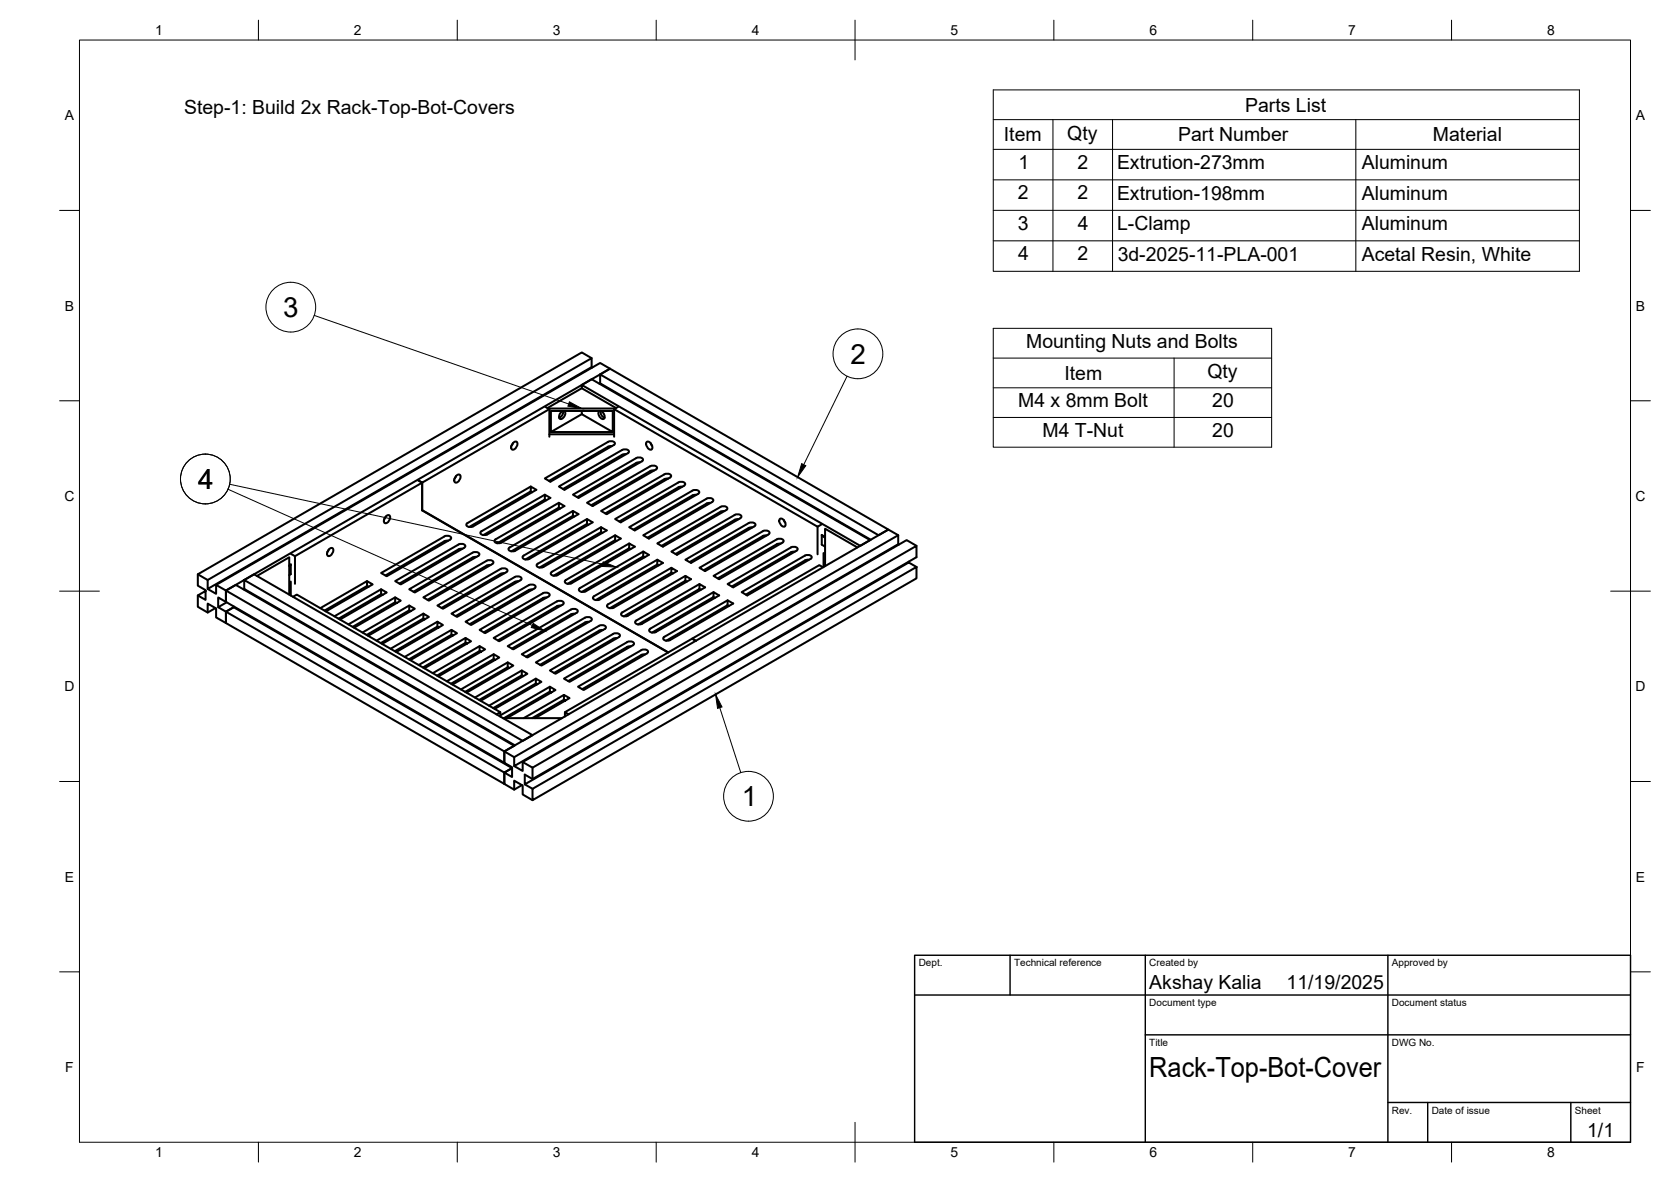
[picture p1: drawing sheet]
<svg xmlns="http://www.w3.org/2000/svg" width="420mm" height="297mm" viewBox="0 0 420 297" stroke-linecap="round" stroke-linejoin="round" font-family="sans-serif">
<!-- layer: Visible -->
<g fill="none" stroke="#000" stroke-width=".51">
<path d="M146.3 96.7l70 40.5 2.5-1.5-70-40.4-2.5 1.4v.9M146.3 97.6l8.6 4.9M146.3 97.6l-8.7 4.9M148.8 92.3v-2.3l-96.6 55.8-2.5-1.5M148.8 90l-2.5-1.4-96.6 55.7v2.9l2 1.1v2.5l-2-1.2 2-1.1M148.9 92.4l-.1-.1-96.6 55.7v-2.2M150.9 94.1l70 40.4 2.5-1.4-70-40.4-2.5 1.4v2.2l68 39.3M150.9 96.3l-.2 .1M114.7 119.6l-.4 .7M114.7 119.6l.3-.3h.6a1.32 1.32 0 0 1-1.2 1.9 1.13 1.13 0 0 1 .3-1.6zM129 111.4l-.4 .6M129 111.3l.3-.2 .6-.1a1.32 1.32 0 0 1-1.1 2 1.13 1.13 0 0 1 .2-1.7z"/>
<path d="M137.1 102.2l1 .6v7M137.9 102.7h16.8M138.1 102.8l-31.9 18.5-1.1-.6 1.1 .6-32 18.5M138.1 109.1h16.3M138.5 108.6h15.6M141.8 103.3a1.17 1.17 0 0 1-.5 1.9h-.5a1.42 1.42 0 0 1 .8-1.9 1.63 1.63 0 0 1-1 1.7M146.3 103.3v.8l7.8 4.5v-5.3h-15.6v5.3l7.8-4.5M150.8 103.3a1.17 1.17 0 0 0 .5 1.9h.5a1.42 1.42 0 0 0-.8-1.9 1.63 1.63 0 0 0 1 1.7M152.9 111l.7-.1a.73 .73 0 0 1 .9 .8l-16.1 9.4-1.4-.9 15.9-9.2M153.9 112.1l-1 .2-14.9 8.5M154.4 102.8l51.2 29.6 1-.6M155.4 102.2l-1 .6v7"/>
<path d="M156.4 113.1l-15.9 9.2 1.4 .8 15.9-9.2 .4-.4a1.2 1.2 0 0 0-1.8-.4M156.4 114.3l-14.8 8.6M157.4 114.1l-1 .2M160 115.1l-15.9 9.2 1.4 .8 15.9-9.2M160 115.1l.7-.2a.73 .73 0 0 1 .9 .8l-.2 .2M160.9 116.2l-.9 .1-14.9 8.6M162.7 111a1.32 1.32 0 0 1 1.1 2 1.32 1.32 0 0 1-1.1-2zM163.6 111.4l.4 .6M164.5 118.2l-1 .2-14.8 8.6M164.9 118l.3-.4a1.22 1.22 0 0 0-1.7-.4l-15.9 9.2 1.4 .8 15.9-9.2M167 119.2l.8-.2a.73 .73 0 0 1 .9 .8l-16.2 9.4-1.4-.8 15.9-9.2M73.2 139.2l1 .6v6.9"/>
<path d="M82.7 138.1l-.4 .7M82.7 138.1l.3-.3 .6-.1a1.32 1.32 0 0 1-1.1 2 1.13 1.13 0 0 1 .2-1.6zM97 129.8l-.4 .7M97 129.8l.3-.3h.6a1.32 1.32 0 0 1-1.2 1.9 1.13 1.13 0 0 1 .3-1.6zM106.1 128.3l61.9 35.7M106.2 121.3v6.9l61.8 35.7M111.7 134.8l.7-.2a.73 .73 0 0 1 1 .8l-.2 .2M111.7 134.8l-15.9 9.2 1.4 .8 16-9.2M112.7 135.9l-1 .1-14.8 8.6M115.3 138.1l-14.9 8.5M116.3 137.9l-1 .2M116.7 137.7l.3-.5a1.2 1.2 0 0 0-1.7-.4l-15.9 9.2 1.4 .9 15.9-9.2"/>
<path d="M118.8 138.9l-15.9 9.2 1.4 .8 15.9-9.2M118.8 138.9l.7-.2a.73 .73 0 0 1 1 .8l-.3 .2M119.8 140l-1 .1-14.8 8.6M133.5 122.3l-16 9.2-.3 .4a1.2 1.2 0 0 0 1.8 .4l15.9-9.2-1.4-.8v1.2l-15.5 8.9M133.5 123.5l.3 .2M137 124.3l-15.9 9.2-.3 .4a1.2 1.2 0 0 0 1.7 .4l15.9-9.2-1.4-.8v1.2l-15.5 9M137 125.5l.3 .2M140.5 126.4l-15.9 9.1-.3 .4a1.2 1.2 0 0 0 1.7 .5l15.9-9.2-1.4-.8v1.2l-15.4 8.9M140.5 127.6l.4 .2M144.1 128.4l-16 9.2-.3 .4a1.2 1.2 0 0 0 1.8 .4l15.9-9.2-1.4-.8v1.2l-15.5 8.9M144.1 129.6l.3 .2M147.6 130.4l-15.9 9.2-.3 .4a1.2 1.2 0 0 0 1.7 .4l15.9-9.1-1.4-.9v1.3l-15.5 8.9"/>
<path d="M147.6 131.7l.3 .2M151.1 132.5l-15.9 9.2M151.1 133.7l.4 .2M154.7 134.5l-16 9.2M154.7 135.7l.3 .3M158.2 137.8l.4 .2M158.2 136.6l-15.9 9.2M161.7 138.6l-15.9 9.2-.3 .4a1.2 1.2 0 0 0 1.8 .4M161.7 139.8l.4 .2M168 120.3l-1 .1-14.8 8.6M168.8 138.6l15.9-9.2 .7-.2a.73 .73 0 0 1 1 .8l-16.2 9.4zM170.6 122.5l-14.9 8.5"/>
<path d="M170.6 121.2l.7-.1a.73 .73 0 0 1 .9 .8l-16.1 9.4-1.4-.9 15.9-9.2M171.6 122.3l-1 .2M174.1 123.3l.7-.2a.73 .73 0 0 1 1 .8l-16.2 9.4-1.4-.8 15.9-9.2M175.1 124.4l-1 .1-14.8 8.6M178.6 126.4l-1 .1-14.8 8.6M179.1 126.1l.3-.4a1.17 1.17 0 0 0-1.7-.4l-16 9.2 1.5 .8 15.8-9.1M181.2 127.4l.7-.2a.73 .73 0 0 1 .9 .8l-16.1 9.4-1.4-.8 15.9-9.2M182.2 128.4l-1 .2-14.9 8.6M185.7 130.5l-1 .1-14.8 8.6M189.2 132.5l-.9 .2-14.9 8.6M192.8 134.6l-1 .1-14.9 8.6M193.2 134.3l.3-.4a1.17 1.17 0 0 0-1.7-.4l-15.9 9.2 1.4 .8 15.9-9.2"/>
<path d="M196.2 130.4a1.32 1.32 0 0 1 1.1 1.9 1.32 1.32 0 0 1-1.1-1.9zM196.3 136.6l-1 .2-14.8 8.5M197.1 130.7l.4 .7M199.8 138.6l-.9 .2-14.9 8.6M205.6 132.4v6.9M206.6 134.4l.9 .5M206.6 134.6l.9 .5M206.6 134.4v2.5l.9 .5M207.1 139v3.5M215.6 137.6l-8.1-4.7v9.4M225.8 136.8v-2.3l-96.5 55.8-2.5-1.5v2.9l-70-40.4v-2.9M225.8 134.5l-2.4-1.4-96.6 55.7v2.9l2 1.1v2.5l-2-1.2 2-1.1"/>
<path d="M226 136.8h-.2l-96.5 55.7v-2.2M230.4 137.2l-2.4-1.5-96.6 55.8v2.2l-2.1-1.2M49.7 149.6v2.9l2.5 1.4 2-1.1M52.2 148l2.1 1.2v-2.2l96.6-55.8 2.5 1.5-96.6 55.7v2.9l-1.9-1.2v2.5M52.2 153.9v-2.2l2.1 1.2v2.3l2.5 1.4M54.3 147l2.5 1.4M56.8 153.7l2-1.1-2 1.1 70 40.4v2.9l-70-40.4zM56.8 148.4l2.5-1.4 70 40.4-2.5 1.4zM57 151.4l-2.1 1.2 1.9 1.1v2.9M58.8 152.4v.2l70 40.4-2 1.1v2.9l2.5 1.4 1.9-1.1M61.4 145.8l70 40.4 2.5-1.5-70-40.4-2.5 1.5v2.2l68.1 39.3M61.4 148l-.2 .1"/>
<path d="M64.6 144.7l8.1-4.7v9.4M73.1 142.1l-.4 .2M73.1 141.9v2.4M73.1 146.1v3.6M73.2 144.3l-.5 .2M73.2 141.8l-.5 .3M73.7 150l.9-.6 51.2 29.6M92.3 146l-11.8 6.8M92.3 147.3l-10.7 6.1M92.6 147.5l-.3-.2v-1.3l1.4 .9-11.8 6.8M95.8 148.1l-11.7 6.8M95.8 149.3l-10.7 6.2"/>
<path d="M96.2 149.5l-.4-.2v-1.2l1.4 .8-11.7 6.8M99.4 150.1l-11.8 6.8M99.4 151.3l-10.7 6.2M99.7 151.6l-.3-.3v-1.2l1.4 .8-11.8 6.8M102.9 152.2l-11.8 6.7M102.9 153.4l-10.7 6.2M103.3 153.6l-.4-.2v-1.2l1.4 .8-11.7 6.8M106.4 154.2l-11.7 6.8M106.4 155.4l-10.7 6.2M106.8 155.6l-.4-.2v-1.2l1.4 .8-11.7 6.8M110 152.2l15.9-9.2 .7-.2a.73 .73 0 0 1 .9 .8l-16.1 9.4zM110 156.2l-11.8 6.8"/>
<path d="M110 157.5l-10.7 6.1M110.3 157.7l-.3-.2v-1.3l1.4 .9-11.8 6.8M113.5 158.3l-11.8 6.8M113.5 159.5l-10.7 6.2M113.9 159.7l-.4-.2v-1.2l1.4 .8-11.7 6.8M117.1 156.2l15.9-9.1 .7-.2a.73 .73 0 0 1 .9 .8l-16.2 9.4zM122.3 142.2l-14.8 8.5M122.4 140.9l.7-.2a.73 .73 0 0 1 .9 .8l-16.2 9.4-1.4-.8 15.9-9.2M123.3 142l-.9 .1M126.9 144l-1 .2-14.9 8.6M129.4 146.2l-14.8 8.6M130.4 146.1l-1 .1"/>
<path d="M130.9 145.8l.2-.4a1.2 1.2 0 0 0-1.7-.4l-15.9 9.2 1.4 .8 15.9-9.2M133.9 148.1l-.9 .2-14.9 8.6M135.2 141.7l-.3 .4a1.2 1.2 0 0 0 1.7 .4l15.9-9.2-1.4-.8v1.2l-15.4 8.9M136.5 150.3l-14.9 8.6M136.5 149.1l.7-.2a.73 .73 0 0 1 .9 .8l-16.1 9.4-1.4-.8 15.9-9.2M137.5 150.2l-1 .1M138.8 143.7l-.3 .4a1.2 1.2 0 0 0 1.7 .4l15.9-9.2-1.4-.8v1.2l-15.5 9M140 151.1l-15.9 9.2 1.4 .8 16-9.1 .3-.5a1.2 1.2 0 0 0-1.8-.4M140 152.4l-14.8 8.5M141 152.2l-1 .1M142.3 145.7l-.3 .5a1.2 1.2 0 0 0 1.7 .4l15.9-9.2-1.4-.8v1.2l-15.5 8.9M143.6 154.4l-14.9 8.6"/>
<path d="M144.5 154.2l-.9 .2M145 154l.3-.4a1.2 1.2 0 0 0-1.7-.4l-15.9 9.2 1.4 .8 15.9-9.2M147.2 148.6l16-9.2-1.5-.8v1.2l-15.4 9M148.1 156.3l-1 .1-14.9 8.6M148.5 156l.3-.4a1.2 1.2 0 0 0-1.7-.4l-15.9 9.2 1.4 .8 15.9-9.2M149.4 149.8l-.3 .4a1.2 1.2 0 0 0 1.7 .4M150.6 158.5l-14.8 8.6M150.8 150.7l15.9-9.2-1.4-.8v1.2l-15.5 8.9M151.6 158.3l-1 .2M156.4 153.9l-.3 .4a1.2 1.2 0 0 0 1.8 .4l15.9-9.2-1.5-.8v1.3l-15.4 8.9M161.4 156.8l15.9-9.2-1.4-.8v1.2l-15.5 8.9M164.9 158.8l15.9-9.2-1.4-.8v1.2l-15.4 9"/>
<path d="M165.3 140.7l-15.9 9.1M165.3 141.9l.3 .2M168.8 142.7l-15.9 9.2-.3 .4a1.2 1.2 0 0 0 1.7 .4l15.9-9.2-1.4-.8v1.2l-15.5 9M168.8 143.9l.4 .2M172.3 140.7l16-9.2 .7-.2a.73 .73 0 0 1 .9 .8l-16.1 9.4zM172.3 144.7l-15.9 9.2M172.3 146l.4 .2M175.9 146.8l-15.9 9.1-.3 .5a1.2 1.2 0 0 0 1.7 .4M175.9 148l.3 .2M179.4 144.7l15.9-9.2 .7-.1a.73 .73 0 0 1 1 .8l-16.2 9.3zM179.4 148.8l-15.9 9.2-.3 .4a1.2 1.2 0 0 0 1.7 .4M179.4 150l.4 .2"/>
<path d="M182.9 150.9l-15.9 9.1-.2 .4a1.2 1.2 0 0 0 1.7 .5l15.9-9.2-1.5-.8v1.2l-15.4 8.9M182.9 146.8l16-9.2 .7-.2a.73 .73 0 0 1 .9 .8l-16.1 9.4zM182.9 152.1l.4 .2M186.5 148.8l15.9-9.2 .7-.1a.73 .73 0 0 1 .9 .8l-16.1 9.3zM202.4 140.9l-14.9 8.5M203.4 140.7l-1 .1M206.9 142.6l-.9-.6-32 18.5 1 .5-1-.5-32 18.5M228.5 141.1v.3M230.4 142.5l-1.9-1.1-96.5 55.7v-2.4l1.9 1.1 96.5-55.8v-2.8l-96.5 55.7-2.5-1.4M117.1 160.3l-11.8 6.8M117.1 161.6l-10.8 6.1M117.4 161.8l-.3-.2v-1.3l1.3 .8-11.7 6.8"/>
<path d="M120.6 162.4l-11.8 6.8M120.6 163.6l-10.7 6.2M120.9 163.8l-.3-.2v-1.2l1.4 .8-11.8 6.8M124.1 164.4l-11.7 6.8M124.1 165.6l-10.7 6.2M124.5 165.8l-.4-.2v-1.2l1.4 .8-11.7 6.8M124.8 179.5l1-.5v1.1M127.7 166.5l-11.8 6.8M127.7 167.7l-10.8 6.2M128 167.9l-.3-.2v-1.2l1.4 .8-11.8 6.8M131.2 168.5l-11.8 6.8M131.2 169.7l-10.7 6.2"/>
<path d="M131.5 169.9l-.3-.2v-1.2l1.4 .8-11.8 6.8M134.7 166.5l15.9-9.2 .8-.2a.73 .73 0 0 1 .9 .8l-16.2 9.4zM134.7 170.5l-11.7 6.8M134.7 171.8l-10.7 6.2M135.1 172l-.4-.2v-1.3l1.4 .9-11.7 6.7M138.3 168.5l15.9-9.2 .7-.2a.73 .73 0 0 1 .9 .8l-16.1 9.4zM138.3 172.6l-12.5 7.2M138.3 173.8l-11.6 6.7M138.6 174l-.3-.2v-1.2l1.4 .8-12.3 7.1M141.8 174.6l-10.1 5.9M141.8 175.8l-8 4.7M142.2 176.1l-.4-.3v-1.2l1.4 .8-8.7 5.1"/>
<path d="M143 179.5l-1-.5v1.1M155.1 160.4l-.9 .1-14.9 8.6M158.7 162.4l-1 .2-14.8 8.6M159.1 162.2l.3-.4a1.2 1.2 0 0 0-1.7-.5l-15.9 9.2 1.4 .9 15.9-9.2M162.2 164.4l-1 .2-14.8 8.6M162.7 164.2l.3-.4a1.2 1.2 0 0 0-1.8-.4l-15.9 9.2 1.4 .8 15.9-9.2M126.5 180.5h14.8M129.3 198.4v-2.2l2.1 1.2v2.3l2.5 1.4M132 197.1l1.9 1.1M133.9 198.2l96.5-55.7v2.8l-96.5 55.8zM133.9 192.9v2.9"/>
</g>
<!-- layer: BORDER -->
<g fill="none" stroke="#000" stroke-width=".25">
<path d="M20 10.1h390v276.9h-390zM65 5.1v5M115 5.1v5M165 5.1v5M215 5.1v10M265 5.1v5M315 5.1v5M365 5.1v5M15 52.9h5M410 52.9h5M15 100.7h5M410 100.7h5"/>
<path d="M15 148.6h10M405 148.6h10M15 196.4h5M410 196.4h5M15 244.2h5M410 244.2h5M65 287v5M115 287v5M165 287v5M215 282.1v9.9M265 287v5M315 287v5"/>
<path d="M365 287v5"/>
</g>
<!-- layer: TITLEBLOCK -->
<path d="M230 240.1h180v46.9h-180zM230 250h180M254 240.1v9.9M288 240.1v46.9M349 240.1v46.9M288 260.1h122M349 277.1h61M359 277.1v9.9M395 277.1v9.9" fill="none" stroke="#000" stroke-width=".36"/>
<!-- layer: Parts Lists -->
<path d="M249.7 22.6h147.4v45.6h-147.4zM249.7 30.1h147.4M249.7 37.5h147.4M264.8 30.1v38.1M279.7 30.1v38.1M340.9 30.1v38.1M249.7 45.2h147.4M249.7 52.9h147.4M249.7 60.5h147.4" fill="none" stroke="#000" stroke-width=".25"/>
<!-- layer: Balloons -->
<g fill="none" stroke="#000" stroke-width=".25">
<circle cx="73.1" cy="77.2" r="6.3"/>
<circle cx="215.7" cy="88.9" r="6.3"/>
<circle cx="51.6" cy="120.4" r="6.3"/>
<circle cx="188.2" cy="200.1" r="6.3"/>
</g>
<!-- layer: 0 -->
<path d="M143.2 101l3.1 1.7-3.5-.6zM201.6 116.5l1 .5-2 2.9zM134.1 156.6l2.9 2-3.4-.9zM151.7 141.2l3.3 1.3-3.6-.1zM179.9 174.5l1.6 3.2-1.1 .3z" fill="#000" stroke="#000" stroke-width=".25"/>
<path d="M79 79.3l64 22.2M213 94.6l-10.9 22.2M57.3 122.9l76.5 34.3M57.7 121.7l93.9 20.1M181 177.8l5.3 16.4" fill="none" stroke="#000" stroke-width=".25"/>
<!-- layer: Custom Tables -->
<path d="M249.7 82.5h70v29.9h-70zM249.7 90h70M249.7 97.5h70M295.2 90v22.4M249.7 104.9h70" fill="none" stroke="#000" stroke-width=".25"/>
<g font-size="7">
<text x="71.2" y="79.7">3</text>
<text x="213.9" y="91.4">2</text>
<text x="49.8" y="122.9">4</text>
<text x="186.5" y="202.6">1</text>
<text x="289" y="270.6">Rack-Top-Bot-Cover</text>
</g>
<g font-size="4.9">
<text x="46.3" y="28.5">Step-1: Build 2x Rack-Top-Bot-Covers</text>
<text x="313.1" y="28.1">Parts List</text>
<text x="252.4" y="35.5">Item</text>
<text x="268.4" y="35.1">Qty</text>
<text x="296.2" y="35.5">Part Number</text>
<text x="360.3" y="35.5">Material</text>
<text x="256.1" y="42.4">1</text>
<text x="270.9" y="42.4">2</text>
<text x="280.9" y="42.5">Extrution-273mm</text>
<text x="342.4" y="42.5">Aluminum</text>
<text x="255.9" y="50.1">2</text>
<text x="270.9" y="50.1">2</text>
<text x="280.9" y="50.2">Extrution-198mm</text>
<text x="342.4" y="50.2">Aluminum</text>
<text x="255.9" y="57.8">3</text>
<text x="271" y="57.7">4</text>
<text x="280.9" y="57.9">L-Clamp</text>
<text x="342.4" y="57.9">Aluminum</text>
<text x="256" y="65.4">4</text>
<text x="270.9" y="65.4">2</text>
<text x="281" y="65.5">3d-2025-11-PLA-001</text>
<text x="342.4" y="65.5">Acetal Resin, White</text>
<text x="258" y="87.5">Mounting Nuts and Bolts</text>
<text x="267.7" y="95.4">Item</text>
<text x="303.6" y="95">Qty</text>
<text x="256" y="102.4">M4 x 8mm Bolt</text>
<text x="304.8" y="102.4">20</text>
<text x="262.1" y="109.8">M4 T-Nut</text>
<text x="304.8" y="109.8">20</text>
<text x="289" y="248.5">Akshay Kalia</text>
<text x="323.5" y="248.5">11/19/2025</text>
<text x="399.1" y="285.7">1/1</text>
</g>
<g font-size="3.5">
<text x="39" y="8.8">1</text>
<text x="89" y="8.8">2</text>
<text x="139" y="8.8">3</text>
<text x="189" y="8.8">4</text>
<text x="239" y="8.8">5</text>
<text x="289" y="8.8">6</text>
<text x="339" y="8.8">7</text>
<text x="389" y="8.8">8</text>
<text x="16.3" y="30.2">A</text>
<text x="411.3" y="30.2">A</text>
<text x="16.3" y="78">B</text>
<text x="411.3" y="78">B</text>
<text x="16.2" y="125.9">C</text>
<text x="411.2" y="125.9">C</text>
<text x="16.2" y="173.7">D</text>
<text x="411.2" y="173.7">D</text>
<text x="16.3" y="221.6">E</text>
<text x="411.3" y="221.6">E</text>
<text x="16.4" y="269.4">F</text>
<text x="411.4" y="269.4">F</text>
<text x="39" y="290.8">1</text>
<text x="89" y="290.8">2</text>
<text x="139" y="290.8">3</text>
<text x="189" y="290.8">4</text>
<text x="239" y="290.8">5</text>
<text x="289" y="290.8">6</text>
<text x="339" y="290.8">7</text>
<text x="389" y="290.8">8</text>
</g>
<g font-size="2.5">
<text x="231" y="242.9">Dept.</text>
<text x="255" y="242.9">Technical reference</text>
<text x="289" y="242.9">Created by</text>
<text x="350" y="242.9">Approved by</text>
<text x="289" y="252.8">Document type</text>
<text x="350" y="252.8">Document status</text>
<text x="289" y="262.9">Title</text>
<text x="350" y="262.9">DWG No.</text>
<text x="350" y="279.9">Rev.</text>
<text x="360" y="279.9">Date of issue</text>
<text x="396" y="279.9">Sheet</text>
</g>
</svg>
